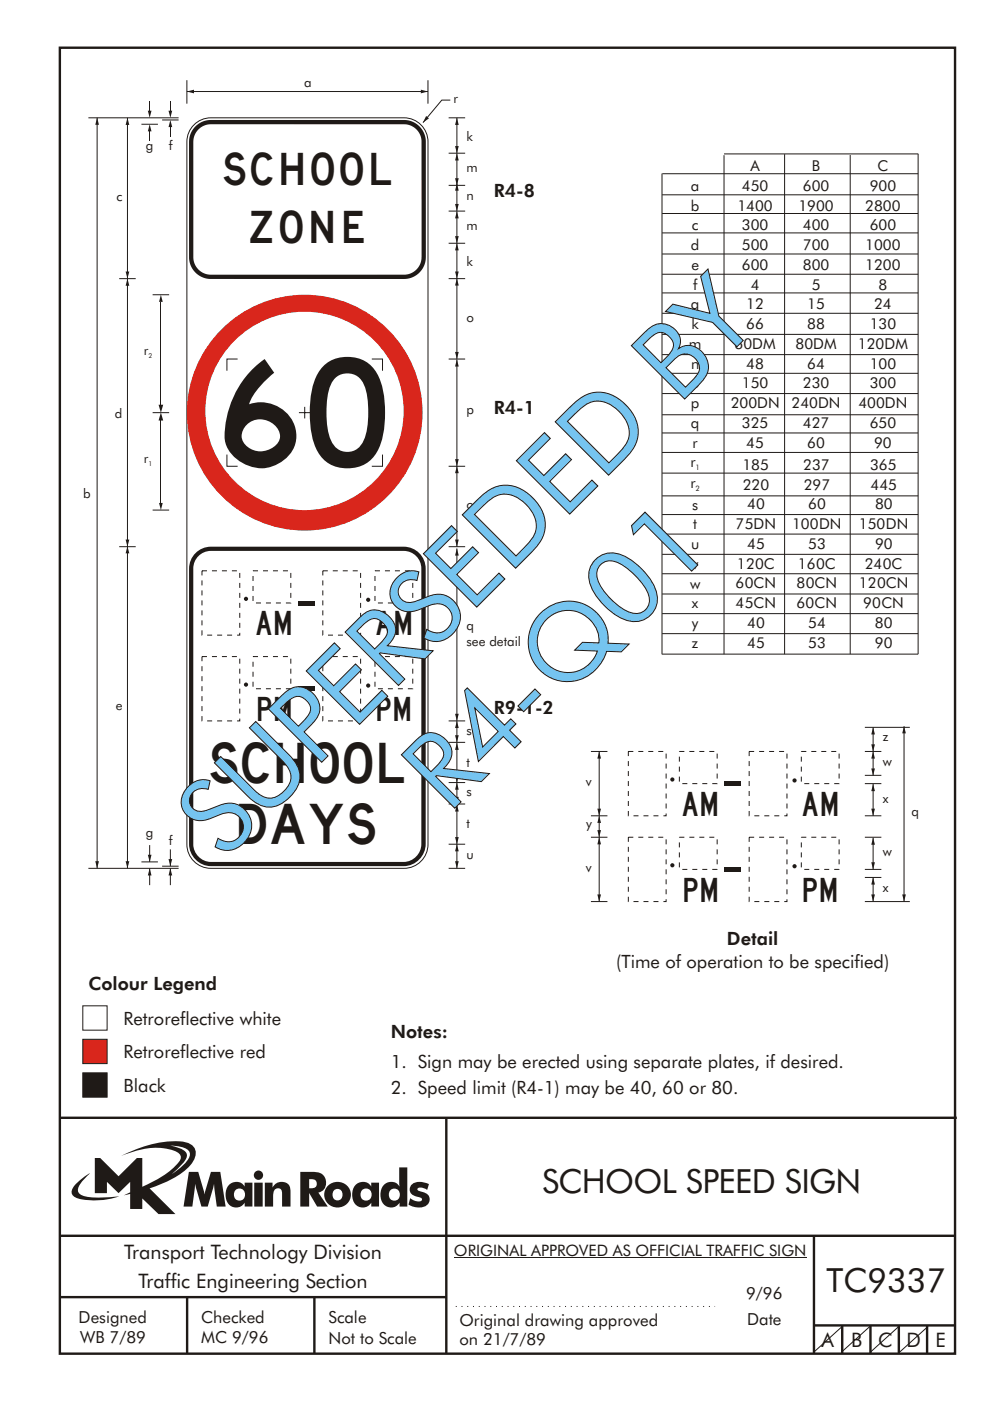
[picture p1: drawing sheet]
<svg xmlns="http://www.w3.org/2000/svg" width="210mm" height="297mm" viewBox="0 0 210 297" stroke-linecap="round" stroke-linejoin="round" font-family="sans-serif">
<g fill="none" stroke="#1f1a17" stroke-width=".21">
<path d="M140.5 36.8v101.9M140.5 36.8h54.3M153.6 32.9v105.8M153.6 32.6h41.2M166.5 32.7v106M180.4 32.9v105.8M194.8 32.6v106.1h-54.3M140.5 41.3h54.3M140.5 45.3h54.3M140.5 49.4h54.3M140.5 53.9h54.3M140.5 58.1h54.3"/>
<path d="M140.5 62.1h54.3M140.5 66.4h54.3M140.5 70.9h54.3M140.5 75.2h54.3M140.5 79.2h54.3M140.5 91.8h54.3M140.5 95.9h54.3M140.5 83.4h54.3M140.5 87.9h54.3M140.5 100.3h54.3M140.5 105.1h54.3M140.5 109.1h54.3"/>
<path d="M140.5 113.2h54.3M140.5 117.5h54.3M140.5 121.6h54.3M140.5 125.9h54.3M140.5 130.1h54.3M140.5 134.3h54.3"/>
</g>
<g fill="none" stroke="#1f1a17" stroke-width=".51">
<path d="M12.7 10.1h189.9v276.9h-189.9zM12.7 237h190.3M94.7 236.9v50.1M12.7 262h190M12.7 275h82M39.7 275v12M66.7 275v12M172.7 262v25M172.7 281h30M178.7 281v6M184.7 281v6M190.7 281v6"/>
<path d="M196.7 281v6"/>
</g>
<path d="M96.7 277h55" fill="none" stroke="#1f1a17" stroke-width=".21" stroke-dasharray=".2 1" stroke-linecap="butt"/>
<path d="M17.6 220.3h5.1v5.2h-5.1z" fill-rule="evenodd" fill="#d9261c" stroke="#1f1a17" stroke-width=".21"/>
<path d="M17.6 213.3h5.1v5.1h-5.1z" fill-rule="evenodd" fill="#fff" stroke="#1f1a17" stroke-width=".21"/>
<path d="M17.6 227.5h5.1v5.1h-5.1z" fill-rule="evenodd" fill="#1f1a17" stroke="#1f1a17" stroke-width=".21"/>
<path d="M36.1 242.9a5.8 5.8 0 0 1 3.9 1 1.58 1.58 0 0 1-.2 2.1l-1.1 1.2-2.3 1.8 .9-.9a6.5 6.5 0 0 0 2.4-3.2 2.43 2.43 0 0 0-2.3-1.7zM20.1 245.5v7.5h2.6v-2.4l2.5 2.4 2.4-2.4v2.2l-1.3 .6 1.3-.3v3.2h2.6v-2.2l3.4 3.3h3.6l-5.5-5.4a20.1 20.1 0 0 0 8.7-5 3.1 3.1 0 0 0 .8-3.8 3.8 3.8 0 0 0-3.1-1.2 25.1 25.1 0 0 0-12.4 3.1 16.1 16.1 0 0 1 11.1-1.2 1.56 1.56 0 0 1 1.5 2 17.9 17.9 0 0 1-8.1 5.7v-6.1h-1.2l-3.8 3.9-3.9-3.9zM16.2 250.9a1.82 1.82 0 0 0-.6 2.7 9.9 9.9 0 0 0 5.8 .9l1.9-.3 2-.6a22.2 22.2 0 0 1-7.7-.1 1.33 1.33 0 0 1-.8-2.2l1-1.2 1.3-1.4-1.4 .9zM65.6 250a1.13 1.13 0 0 1 1.2 .2 1.13 1.13 0 0 1 .4 1.2 1.26 1.26 0 0 1-1.6 .5zM63.7 248.5v7.3h1.9v-2.9l1.7 2.9h2.2l-2-2.9a2.25 2.25 0 0 0 1.6-2.7 2.25 2.25 0 0 0-2.6-1.7zM68.9 253.3a2.8 2.8 0 0 0 5.6 0 2.8 2.8 0 0 0-5.6 0zM71 252.3a1.15 1.15 0 0 1 1.7 1 1.15 1.15 0 0 1-1.7 1 1.46 1.46 0 0 1 0-2zM75.5 251.1a3.2 3.2 0 0 0 .4 4.7 2.13 2.13 0 0 0 2.9-.8v.8h1.6v-5.1h-1.6v.9a2.07 2.07 0 0 0-3.3-.5zM76.9 252.2a1.23 1.23 0 0 1 1.7 .3 1.23 1.23 0 0 1-.2 1.7 1.23 1.23 0 0 1-1.7-.1 1.55 1.55 0 0 1 .2-1.9zM84.7 247.5l.1 4.1a2.16 2.16 0 0 0-2.4-1 2.16 2.16 0 0 0-1.6 2 2.52 2.52 0 0 0 2.7 3.4 2.11 2.11 0 0 0 1.3-1v.8h1.6v-8.3zM82.9 252.2a1.24 1.24 0 0 1 1.9 1.1 1.24 1.24 0 0 1-1.9 1 1.47 1.47 0 0 1 0-2.1zM87.5 251a1.52 1.52 0 0 0-.5 1.7 1.52 1.52 0 0 0 1.5 1 .82 .82 0 0 1 1 .8 2.07 2.07 0 0 1-2.5-.5l-.3 1.4a3.8 3.8 0 0 0 3.9 .1 1.56 1.56 0 0 0 .5-1.7 1.56 1.56 0 0 0-1.4-1.1 1.25 1.25 0 0 1-1.1-.5 1.21 1.21 0 0 1 1.7-.1l.3 .2 .4-1.3a3.7 3.7 0 0 0-3.5 0zM40.1 248.5l-1.2 7.3h1.9l.6-4.8 1.3 4.8h1.4l1.3-4.8 .6 4.8h1.9l-1.2-7.3h-1.9l-1.4 4.8-1.3-4.8zM48.7 251.1a3.2 3.2 0 0 0 .4 4.7 2.13 2.13 0 0 0 2.8-.8v.8h1.7v-5.1h-1.7v.9a2.07 2.07 0 0 0-3.2-.5zM50.1 252.2a1.23 1.23 0 0 1 1.6 .3 1.23 1.23 0 0 1-.2 1.7 1.23 1.23 0 0 1-1.7-.1 1.55 1.55 0 0 1 .3-1.9zM53.9 250.7v5.1h1.8v-5.1zM53.8 249.2a1 1 0 0 0 2 0 1 1 0 0 0-2 0zM56.2 250.7v5.1h1.7a5.4 5.4 0 0 1 .4-3.6 .91 .91 0 0 1 1.1-.2 .91 .91 0 0 1 .4 1.1v2.7h1.8v-2.9a2 2 0 0 0-1.3-2.3 2 2 0 0 0-2.5 1.2v-1.1z" fill-rule="evenodd" fill="#1f1a17"/>
<path d="M96.3 266.7h74.7M178.7 281.2l-6 5.4M184.6 281.2l-6 5.4M190.7 281.2l-6 5.4M196.9 281.2l-6 5.4" fill="none" stroke="#1f1a17" stroke-width=".21"/>
<path d="M41.5 26.2a5.1 5.1 0 0 1 3.2-1.2h41a5.1 5.1 0 0 1 5.1 5.1v148.9a5.1 5.1 0 0 1-5.1 5.1h-41a5.1 5.1 0 0 1-5.1-5.1v-148.9a5.1 5.1 0 0 1 1.9-3.9z" fill-rule="evenodd" fill="#fff" stroke="#1f1a17" stroke-width=".21"/>
<g fill="#1f1a17">
<path d="M41.5 26.8l-1 1.5-.4 1.8v24.7a4.6 4.6 0 0 0 4.4 4.3l41.2 .1a4.6 4.6 0 0 0 4.7-4.7l-.1-24.7a4.6 4.6 0 0 0-4.3-4.4h-41.3a4.6 4.6 0 0 0-3.2 1.4zM42.1 27.4l-.8 1.2-.3 1.5v24.6a3.7 3.7 0 0 0 3.7 3.5h41.2a3.7 3.7 0 0 0 3.5-3.7v-24.6a3.7 3.7 0 0 0-3.5-3.6h-41.2a3.7 3.7 0 0 0-2.6 1.1z" fill-rule="evenodd"/>
<path d="M41.8 117a4.7 4.7 0 0 0-1.7 3.6v58.4a4.7 4.7 0 0 0 4.7 4.6h40.8a4.7 4.7 0 0 0 4.7-4.6v-58.4a4.7 4.7 0 0 0-4.7-4.7h-40.8a4.6 4.6 0 0 0-3 1.1zM42.1 117.9a3.7 3.7 0 0 0-1.1 2.6v58.5a3.8 3.8 0 0 0 3.7 3.7h41a3.8 3.8 0 0 0 3.7-3.7v-58.5a3.7 3.7 0 0 0-3.7-3.7h-41a3.7 3.7 0 0 0-2.6 1.1z" fill-rule="evenodd"/>
</g>
<circle cx="64.7" cy="87.5" r="25" fill="#d9261c"/>
<circle cx="64.6" cy="87.1" r="21" fill="#fff"/>
<g fill="none" stroke="#1f1a17" stroke-width=".21">
<path d="M39.6 17v5M90.8 17v5M18.8 25h19.1M30 26.3h3.5M34.4 25.4h3.5M95.2 25h3.5M95.2 39.3h3.5M95.2 32.5h3.5M25.3 59.1h3.5M95.2 59.1h3.5M95.2 51.6h3.5M95.2 44.8h3.5"/>
<path d="M32.4 62.5h3.5M50.4 76.1h-2.3v2.5M78.9 76.1h2.3v2.5M95.2 76.1h3.5M32.4 87.5h3.5M48.1 96.4v2.5h2.3M63.4 87.5h2.5M64.7 86.3v2.4M81.2 96.4v2.5h-2.3M95.2 98.9h3.5M25.3 115.9h3.5M32.4 108.1h3.5"/>
<path d="M95.2 115.9h3.5M95.2 157.4h3.5M95.2 152.8h3.5M95.2 179h3.5M95.2 170.5h3.5M95.2 165.9h3.5M96.9 179v5.1M95.2 184.1h3.5"/>
</g>
<g fill="#1f1a17">
<path d="M96.9 179l.4 1.5h-.8l.4-1.5 .4 1.5z" fill-rule="evenodd"/>
<path d="M96.5 182.6h.8l-.4 1.5 .4-1.5-.4 1.5z" fill-rule="evenodd"/>
</g>
<path d="M96.9 170.5v8.5" fill="none" stroke="#1f1a17" stroke-width=".21"/>
<g fill="#1f1a17">
<path d="M96.9 170.5l.4 1.6h-.8l.4-1.6 .4 1.6z" fill-rule="evenodd"/>
<path d="M96.5 177.5h.8l-.4 1.5 .4-1.5-.4 1.5z" fill-rule="evenodd"/>
</g>
<path d="M96.9 165.9v4.6" fill="none" stroke="#1f1a17" stroke-width=".21"/>
<g fill="#1f1a17">
<path d="M96.9 165.9l.4 1.5h-.8l.4-1.5 .4 1.5z" fill-rule="evenodd"/>
<path d="M96.5 169h.8l-.4 1.5 .4-1.5-.4 1.5z" fill-rule="evenodd"/>
</g>
<path d="M96.9 157.5v8.4" fill="none" stroke="#1f1a17" stroke-width=".21"/>
<g fill="#1f1a17">
<path d="M96.9 157.5l.4 1.5h-.8l.4-1.5 .4 1.5z" fill-rule="evenodd"/>
<path d="M96.5 164.4h.8l-.4 1.5 .4-1.5-.4 1.5z" fill-rule="evenodd"/>
</g>
<path d="M96.9 152.8v4.6" fill="none" stroke="#1f1a17" stroke-width=".21"/>
<g fill="#1f1a17">
<path d="M96.9 152.8l.4 1.6h-.8l.4-1.6 .4 1.6z" fill-rule="evenodd"/>
<path d="M96.5 155.9h.8l-.4 1.5 .4-1.5-.4 1.5z" fill-rule="evenodd"/>
</g>
<path d="M96.9 116.3v36.5" fill="none" stroke="#1f1a17" stroke-width=".21"/>
<g fill="#1f1a17">
<path d="M96.9 116.3l.4 1.5h-.8l.4-1.5 .4 1.5z" fill-rule="evenodd"/>
<path d="M96.5 151.3h.8l-.4 1.5 .4-1.5-.4 1.5z" fill-rule="evenodd"/>
</g>
<path d="M96.9 98.8v17.1" fill="none" stroke="#1f1a17" stroke-width=".21"/>
<g fill="#1f1a17">
<path d="M96.9 98.8l.4 1.5h-.8l.4-1.5 .4 1.5z" fill-rule="evenodd"/>
<path d="M96.5 114.4h.8l-.4 1.5 .4-1.5-.4 1.5z" fill-rule="evenodd"/>
</g>
<path d="M96.9 76.2v22.7" fill="none" stroke="#1f1a17" stroke-width=".21"/>
<g fill="#1f1a17">
<path d="M96.9 76.2l.4 1.5h-.8l.4-1.5 .4 1.5z" fill-rule="evenodd"/>
<path d="M96.5 97.3h.8l-.4 1.6 .4-1.6-.4 1.6z" fill-rule="evenodd"/>
</g>
<path d="M96.9 59v17.1" fill="none" stroke="#1f1a17" stroke-width=".21"/>
<g fill="#1f1a17">
<path d="M96.9 59l.4 1.5h-.8l.4-1.5 .4 1.5z" fill-rule="evenodd"/>
<path d="M96.5 74.6h.8l-.4 1.5 .4-1.5-.4 1.5z" fill-rule="evenodd"/>
</g>
<path d="M96.9 51.6v7.5" fill="none" stroke="#1f1a17" stroke-width=".21"/>
<g fill="#1f1a17">
<path d="M96.9 51.6l.4 1.5h-.8l.4-1.5 .4 1.5z" fill-rule="evenodd"/>
<path d="M96.5 57.6h.8l-.4 1.5 .4-1.5-.4 1.5z" fill-rule="evenodd"/>
</g>
<path d="M96.9 44.8v6.8" fill="none" stroke="#1f1a17" stroke-width=".21"/>
<g fill="#1f1a17">
<path d="M96.9 44.8l.4 1.5h-.8l.4-1.5 .4 1.5z" fill-rule="evenodd"/>
<path d="M96.5 50.1h.8l-.4 1.5 .4-1.5-.4 1.5z" fill-rule="evenodd"/>
</g>
<path d="M96.9 38.9v5.9" fill="none" stroke="#1f1a17" stroke-width=".21"/>
<g fill="#1f1a17">
<path d="M96.9 38.9l.4 1.5h-.8l.4-1.5 .4 1.5z" fill-rule="evenodd"/>
<path d="M96.5 43.2h.8l-.4 1.6 .4-1.6-.4 1.6z" fill-rule="evenodd"/>
</g>
<path d="M96.9 32.5v6.8" fill="none" stroke="#1f1a17" stroke-width=".21"/>
<g fill="#1f1a17">
<path d="M96.9 32.5l.4 1.5h-.8l.4-1.5 .4 1.5z" fill-rule="evenodd"/>
<path d="M96.5 37.8h.8l-.4 1.5 .4-1.5-.4 1.5z" fill-rule="evenodd"/>
</g>
<path d="M96.9 25v7.5" fill="none" stroke="#1f1a17" stroke-width=".21"/>
<g fill="#1f1a17">
<path d="M96.9 25l.4 1.5h-.8l.4-1.5 .4 1.5z" fill-rule="evenodd"/>
<path d="M96.5 31h.8l-.4 1.5 .4-1.5-.4 1.5z" fill-rule="evenodd"/>
</g>
<path d="M27 25v34.1" fill="none" stroke="#1f1a17" stroke-width=".21"/>
<g fill="#1f1a17">
<path d="M27 25l.4 1.5h-.7l.3-1.5 .4 1.5z" fill-rule="evenodd"/>
<path d="M26.7 57.6h.7l-.4 1.5 .4-1.5-.4 1.5z" fill-rule="evenodd"/>
</g>
<path d="M27 59.1v56.8" fill="none" stroke="#1f1a17" stroke-width=".21"/>
<g fill="#1f1a17">
<path d="M27 59.1l.4 1.5h-.7l.3-1.5 .4 1.5z" fill-rule="evenodd"/>
<path d="M26.7 114.4h.7l-.4 1.5 .4-1.5-.4 1.5z" fill-rule="evenodd"/>
</g>
<path d="M27 115.8v68.3" fill="none" stroke="#1f1a17" stroke-width=".21"/>
<g fill="#1f1a17">
<path d="M27 115.8l.4 1.5h-.7l.3-1.5 .4 1.5z" fill-rule="evenodd"/>
<path d="M26.7 182.6h.7l-.4 1.5 .4-1.5-.4 1.5z" fill-rule="evenodd"/>
</g>
<path d="M20.6 25v159.1" fill="none" stroke="#1f1a17" stroke-width=".21"/>
<g fill="#1f1a17">
<path d="M20.6 25l.4 1.5h-.8l.4-1.5 .4 1.5z" fill-rule="evenodd"/>
<path d="M20.2 182.6h.8l-.4 1.5 .4-1.5-.4 1.5z" fill-rule="evenodd"/>
</g>
<path d="M39.6 19.4h51.2" fill="none" stroke="#1f1a17" stroke-width=".21"/>
<g fill="#1f1a17">
<path d="M39.6 19.4l1.6-.4v.8l-1.6-.4 1.6-.4z" fill-rule="evenodd"/>
<path d="M89.3 19l1.5 .4-1.5 .4v-.8l1.5 .4z" fill-rule="evenodd"/>
</g>
<path d="M95.5 21.2h-1.8l-4 4.8" fill="none" stroke="#1f1a17" stroke-width=".21"/>
<g fill="#1f1a17">
<path d="M63.3 145.6h3.4v.9h-3.4z"/>
<path d="M63.3 127.4h3.4v.9h-3.4z"/>
<path d="M90.4 24.6l.6 .5-1.3 .9z" fill-rule="evenodd"/>
<circle cx="78.1" cy="145.4" r=".45"/>
<circle cx="78.1" cy="127.2" r=".45"/>
<circle cx="52.2" cy="145.2" r=".45"/>
<circle cx="52.2" cy="127" r=".45"/>
</g>
<path d="M42.9 139.2h8v13.6h-8zM42.9 121h8v13.7h-8zM53.7 139.2h8v6.8h-8zM53.7 121h8v6.8h-8zM68.5 139.2h8v13.6h-8zM68.5 121h8v13.7h-8zM79.6 139.2h8v6.8h-8zM79.6 121h8v6.8h-8z" fill="none" stroke="#1f1a17" stroke-width=".21" stroke-dasharray="1.1 1.1" stroke-linecap="butt"/>
<path d="M36.1 180.1v3.5" fill="none" stroke="#1f1a17" stroke-width=".21"/>
<path d="M35.8 182.1h.7l-.4 1.5 .4-1.5-.4 1.5z" fill-rule="evenodd" fill="#1f1a17"/>
<path d="M36.1 21.4v2" fill="none" stroke="#1f1a17" stroke-width=".21"/>
<path d="M35.8 23.5h.7l-.4 1.5 .4-1.5-.4 1.5z" fill-rule="evenodd" fill="#1f1a17"/>
<path d="M31.8 179.2v3.5" fill="none" stroke="#1f1a17" stroke-width=".21"/>
<g fill="#1f1a17">
<path d="M31.4 181.2h.7l-.3 1.5 .3-1.5-.3 1.5z" fill-rule="evenodd"/>
<path d="M34.1 87.5l.5 1.7-.5-1.7 .5 1.7h-1z" fill-rule="evenodd"/>
</g>
<path d="M34.1 89v17.6" fill="none" stroke="#1f1a17" stroke-width=".21"/>
<g fill="#1f1a17">
<path d="M33.7 106.6h.8l-.4 1.5 .4-1.5-.4 1.5z" fill-rule="evenodd"/>
<path d="M33.6 85.8h1l-.5 1.7z" fill-rule="evenodd"/>
</g>
<path d="M34.1 64v22" fill="none" stroke="#1f1a17" stroke-width=".21"/>
<path d="M34.1 62.5l.4 1.5h-.8z" fill-rule="evenodd" fill="#1f1a17"/>
<path d="M31.8 21.4v2" fill="none" stroke="#1f1a17" stroke-width=".21"/>
<path d="M31.4 23.5h.7l-.3 1.5 .3-1.5-.3 1.5z" fill-rule="evenodd" fill="#1f1a17"/>
<path d="M31.8 184.1v3.6" fill="none" stroke="#1f1a17" stroke-width=".21"/>
<path d="M31.8 184.1l.3 1.5h-.7z" fill-rule="evenodd" fill="#1f1a17"/>
<path d="M31.8 27.9v2" fill="none" stroke="#1f1a17" stroke-width=".21"/>
<path d="M31.8 26.3l.3 1.6h-.7z" fill-rule="evenodd" fill="#1f1a17"/>
<path d="M36.1 184.1v3.6" fill="none" stroke="#1f1a17" stroke-width=".21"/>
<path d="M36.1 184.1l.4 1.5h-.7z" fill-rule="evenodd" fill="#1f1a17"/>
<path d="M36.1 27v2" fill="none" stroke="#1f1a17" stroke-width=".21"/>
<path d="M36.1 25.4l.4 1.5h-.7z" fill-rule="evenodd" fill="#1f1a17"/>
<path d="M18.8 184.1h19.1M30 182.7h3.5M34.4 183.6h3.5" fill="none" stroke="#1f1a17" stroke-width=".21"/>
<g fill="#1f1a17">
<path d="M153.8 183.9h3.4v.9h-3.4z"/>
<path d="M153.8 165.7h3.4v.9h-3.4z"/>
<circle cx="168.6" cy="183.7" r=".45"/>
<circle cx="168.6" cy="165.5" r=".45"/>
<circle cx="142.7" cy="183.5" r=".45"/>
<circle cx="142.7" cy="165.3" r=".45"/>
</g>
<path d="M133.3 159.3h8v13.7h-8zM144.1 159.3h8.1v6.8h-8.1zM158.9 159.3h8.1v13.7h-8.1zM170 159.3h8v6.8h-8zM133.3 177.5h8v13.7h-8zM144.1 177.5h8.1v6.8h-8.1zM158.9 177.5h8.1v13.7h-8.1zM170 177.5h8v6.8h-8z" fill="none" stroke="#1f1a17" stroke-width=".21" stroke-dasharray="1.1 1.1" stroke-linecap="butt"/>
<path d="M127.1 173v4.5" fill="none" stroke="#1f1a17" stroke-width=".21"/>
<g fill="#1f1a17">
<path d="M127.1 173l.4 1.5h-.8l.4-1.5 .4 1.5z" fill-rule="evenodd"/>
<path d="M126.7 176h.8l-.4 1.5 .4-1.5-.4 1.5z" fill-rule="evenodd"/>
</g>
<path d="M127.1 177.5v13.7" fill="none" stroke="#1f1a17" stroke-width=".21"/>
<g fill="#1f1a17">
<path d="M127.1 177.5l.4 1.5h-.8l.4-1.5 .4 1.5z" fill-rule="evenodd"/>
<path d="M126.7 189.6h.8l-.4 1.6 .4-1.6-.4 1.6z" fill-rule="evenodd"/>
</g>
<path d="M127.1 159.3v13.7" fill="none" stroke="#1f1a17" stroke-width=".21"/>
<g fill="#1f1a17">
<path d="M127.1 159.3l.4 1.5h-.8l.4-1.5 .4 1.5z" fill-rule="evenodd"/>
<path d="M126.7 171.5h.8l-.4 1.5 .4-1.5-.4 1.5z" fill-rule="evenodd"/>
</g>
<path d="M125.4 159.3h3.5M125.4 177.5h3.5M125.4 173h3.5M185.2 186v5.2" fill="none" stroke="#1f1a17" stroke-width=".21"/>
<g fill="#1f1a17">
<path d="M185.2 186l.4 1.5h-.7l.3-1.5 .4 1.5z" fill-rule="evenodd"/>
<path d="M184.9 189.6h.7l-.4 1.6 .4-1.6-.4 1.6z" fill-rule="evenodd"/>
</g>
<path d="M191.8 154v37.2" fill="none" stroke="#1f1a17" stroke-width=".21"/>
<g fill="#1f1a17">
<path d="M191.8 154l.4 1.5h-.8l.4-1.5 .4 1.5z" fill-rule="evenodd"/>
<path d="M191.4 189.6h.8l-.4 1.6 .4-1.6-.4 1.6z" fill-rule="evenodd"/>
</g>
<path d="M185.2 159.3v5.1" fill="none" stroke="#1f1a17" stroke-width=".21"/>
<g fill="#1f1a17">
<path d="M185.2 159.3l.4 1.5h-.7l.3-1.5 .4 1.5z" fill-rule="evenodd"/>
<path d="M184.9 162.9h.7l-.4 1.5 .4-1.5-.4 1.5z" fill-rule="evenodd"/>
</g>
<path d="M185.2 154.2v5.1" fill="none" stroke="#1f1a17" stroke-width=".21"/>
<g fill="#1f1a17">
<path d="M185.2 154.2l.4 1.5h-.7l.3-1.5 .4 1.5z" fill-rule="evenodd"/>
<path d="M184.9 157.8h.7l-.4 1.5 .4-1.5-.4 1.5z" fill-rule="evenodd"/>
</g>
<path d="M185.2 177.6v6.7" fill="none" stroke="#1f1a17" stroke-width=".21"/>
<g fill="#1f1a17">
<path d="M185.2 177.6l.4 1.5h-.7l.3-1.5 .4 1.5z" fill-rule="evenodd"/>
<path d="M184.9 182.8h.7l-.4 1.5 .4-1.5-.4 1.5z" fill-rule="evenodd"/>
</g>
<path d="M185.2 166.2v6.8" fill="none" stroke="#1f1a17" stroke-width=".21"/>
<g fill="#1f1a17">
<path d="M185.2 166.2l.4 1.5h-.7l.3-1.5 .4 1.5z" fill-rule="evenodd"/>
<path d="M184.9 171.5h.7l-.4 1.5 .4-1.5-.4 1.5z" fill-rule="evenodd"/>
</g>
<path d="M183.5 154.2h9.5M183.5 159.3h3.5M183.5 164.4h3.5M183.5 166.1h3.5M183.5 173h3.5M183.5 177.5h3.5M125.4 191.2h3.5M183.5 184.3h3.5M183.5 186h3.5M183.5 191.2h9.5" fill="none" stroke="#1f1a17" stroke-width=".21"/>
<text font-size="22.7" fill="#1f1a17" x="47.6" y="98.9">60</text>
<g font-size="22.4" fill="#1f1a17">
<text x="95.1" y="172.7" transform="rotate(-45 95.1 172.7)">R4-Q01</text>
<text x="47.4" y="182.5" transform="rotate(-45 47.4 182.5)">SUPERSEDED BY</text>
</g>
<g font-size="8.5" fill="#1f1a17">
<text x="44.7" y="165.9">SCHOOL</text>
<text x="50.8" y="179">DAYS</text>
</g>
<g font-size="7.1" fill="#1f1a17">
<text x="115" y="252.9">SCHOOL SPEED SIGN</text>
<text x="175.4" y="274">TC9337</text>
</g>
<g font-size="6.8" fill="#1f1a17">
<text x="47.5" y="39.3">SCHOOL</text>
<text x="53.1" y="51.6">ZONE</text>
</g>
<g font-size="5.1" fill="#1f1a17">
<text x="54.4" y="134.7">AM</text>
<text x="79.9" y="134.7">AM</text>
<text x="54.8" y="152.8">PM</text>
<text x="80.1" y="152.8">PM</text>
<text x="144.8" y="173">AM</text>
<text x="170.4" y="173">AM</text>
<text x="145.2" y="191.2">PM</text>
<text x="170.6" y="191.2">PM</text>
</g>
<g font-size="4.2" fill="#1f1a17">
<text x="26.4" y="267">Transport Technology Division</text>
<text x="29.4" y="273.1">Traffic Engineering Section</text>
<text x="174.3" y="285.6">A</text>
<text x="180.6" y="285.6">B</text>
<text x="186.3" y="285.6">C</text>
<text x="192.3" y="285.6">D</text>
<text x="198.5" y="285.6">E</text>
</g>
<g font-size="3.9" fill="#1f1a17">
<text x="104.8" y="41.7">R4-8</text>
<text x="104.8" y="87.7">R4-1</text>
<text x="104.8" y="151.5">R9-1-2</text>
<text x="154.2" y="200.5">Detail</text>
<text x="18.7" y="209.9">Colour Legend</text>
<text x="130.7" y="205.3">(Time of operation to be specified)</text>
<text x="26.2" y="217.3">Retroreflective white</text>
<text x="82.9" y="220">Notes:</text>
<text x="26.2" y="224.4">Retroreflective red</text>
<text x="82.9" y="226.3">1. Sign may be erected using separate plates, if desired.</text>
<text x="26.2" y="231.5">Black</text>
<text x="82.9" y="231.9">2. Speed limit (R4-1) may be 40, 60 or 80.</text>
</g>
<g font-size="3.5" fill="#1f1a17">
<text x="158.3" y="275.4">9/96</text>
<text x="16.7" y="280.5">Designed</text>
<text x="42.7" y="280.5">Checked</text>
<text x="69.7" y="280.5">Scale</text>
<text x="97.5" y="281.2">Original drawing approved</text>
<text x="158.5" y="281">Date</text>
<text x="17" y="284.8">WB 7/89</text>
<text x="42.7" y="284.8">MC 9/96</text>
<text x="69.7" y="285">Not to Scale</text>
<text x="97.5" y="285.2">on 21/7/89</text>
</g>
<text font-size="3.4" fill="#1f1a17" x="96.3" y="266.3">ORIGINAL APPROVED AS OFFICIAL TRAFFIC SIGN</text>
<g font-size="3.2" fill="#1f1a17">
<text x="146.6" y="40.5">a</text>
<text x="157.4" y="40.5">450</text>
<text x="159.2" y="36.3">A</text>
<text x="170.3" y="40.5">600</text>
<text x="172.3" y="36.3">B</text>
<text x="184.5" y="40.5">900</text>
<text x="186.2" y="36.3">C</text>
<text x="146.6" y="44.7">b</text>
<text x="156.5" y="44.7">1400</text>
<text x="169.4" y="44.7">1900</text>
<text x="183.6" y="44.7">2800</text>
<text x="146.6" y="53">d</text>
<text x="146.8" y="48.8">c</text>
<text x="157.4" y="53">500</text>
<text x="157.4" y="48.8">300</text>
<text x="170.3" y="48.8">400</text>
<text x="170.3" y="53">700</text>
<text x="183.6" y="53">1000</text>
<text x="184.5" y="48.8">600</text>
<text x="146.7" y="57.2">e</text>
<text x="157.4" y="57.2">600</text>
<text x="170.3" y="57.2">800</text>
<text x="183.6" y="57.2">1200</text>
<text x="146.6" y="65.6">g</text>
<text x="147" y="61.4">f</text>
<text x="158.3" y="65.6">12</text>
<text x="159.3" y="61.4">4</text>
<text x="171.3" y="65.6">15</text>
<text x="172.2" y="61.4">5</text>
<text x="185.5" y="65.6">24</text>
<text x="186.4" y="61.4">8</text>
<text x="146.7" y="69.8">k</text>
<text x="158.3" y="69.8">66</text>
<text x="171.3" y="69.8">88</text>
<text x="184.5" y="69.8">130</text>
<text x="146.2" y="74">m</text>
<text x="155.9" y="74">60DM</text>
<text x="168.8" y="74">80DM</text>
<text x="182" y="74">120DM</text>
<text x="146.6" y="82.3">o</text>
<text x="146.6" y="78.2">n</text>
<text x="157.4" y="82.3">150</text>
<text x="158.3" y="78.2">48</text>
<text x="170.3" y="82.3">230</text>
<text x="171.3" y="78.2">64</text>
<text x="184.5" y="82.3">300</text>
<text x="184.5" y="78.2">100</text>
<text x="146.6" y="86.5">p</text>
<text x="155" y="86.5">200DN</text>
<text x="168" y="86.5">240DN</text>
<text x="182.1" y="86.5">400DN</text>
<text x="146.6" y="90.7">q</text>
<text x="146.9" y="94.9">r</text>
<text x="157.4" y="90.7">325</text>
<text x="158.3" y="94.9">45</text>
<text x="170.3" y="90.7">427</text>
<text x="171.3" y="94.9">60</text>
<text x="184.5" y="90.7">650</text>
<text x="185.5" y="94.9">90</text>
<text x="146.5" y="99.1">r</text>
<text x="157.5" y="99.6">185</text>
<text x="170.4" y="99.6">237</text>
<text x="184.6" y="99.6">365</text>
<text x="146.5" y="103.6">r</text>
<text x="157.6" y="103.8">220</text>
<text x="170.5" y="103.8">297</text>
<text x="184.7" y="103.8">445</text>
<text x="146.9" y="108">s</text>
<text x="147.1" y="112.2">t</text>
<text x="156.1" y="112.2">75DN</text>
<text x="158.5" y="108">40</text>
<text x="168.1" y="112.2">100DN</text>
<text x="171.5" y="108">60</text>
<text x="182.2" y="112.2">150DN</text>
<text x="185.6" y="108">80</text>
<text x="146.6" y="116.4">u</text>
<text x="158.5" y="116.4">45</text>
<text x="171.5" y="116.4">53</text>
<text x="185.6" y="116.4">90</text>
<text x="146.4" y="124.8">w</text>
<text x="146.8" y="120.6">v</text>
<text x="156.1" y="124.8">60CN</text>
<text x="156.4" y="120.6">120C</text>
<text x="169" y="124.8">80CN</text>
<text x="169.3" y="120.6">160C</text>
<text x="182.2" y="124.8">120CN</text>
<text x="183.5" y="120.6">240C</text>
<text x="146.8" y="129">x</text>
<text x="156.1" y="128.9">45CN</text>
<text x="169" y="128.9">60CN</text>
<text x="183.2" y="128.9">90CN</text>
<text x="146.8" y="133.2">y</text>
<text x="146.8" y="137.3">z</text>
<text x="158.5" y="133.1">40</text>
<text x="158.5" y="137.3">45</text>
<text x="171.5" y="133.1">54</text>
<text x="171.5" y="137.3">53</text>
<text x="185.6" y="133.1">80</text>
<text x="185.6" y="137.3">90</text>
</g>
<g font-size="2.8" fill="#1f1a17">
<text x="64.5" y="18.4">a</text>
<text x="96.2" y="21.8">r</text>
<text x="99" y="29.8">k</text>
<text x="30.9" y="31.7">g</text>
<text x="35.8" y="31.8">f</text>
<text x="99" y="36.6">m</text>
<text x="24.7" y="42.7">c</text>
<text x="99" y="42.5">n</text>
<text x="99" y="48.8">m</text>
<text x="99" y="56.4">k</text>
<text x="99" y="68.2">o</text>
<text x="30.5" y="75.4">r</text>
<text x="24.4" y="88.5">d</text>
<text x="99" y="87.9">p</text>
<text x="30.5" y="98.2">r</text>
<text x="17.7" y="105.6">b</text>
<text x="99" y="108">o</text>
<text x="99" y="133.5">q</text>
<text x="99" y="136.9">see detail</text>
<text x="24.5" y="150.6">e</text>
<text x="99" y="155.7">s</text>
<text x="187.3" y="157.1">z</text>
<text x="99" y="162.6">t</text>
<text x="124.3" y="166.7">v</text>
<text x="187.3" y="162.5">w</text>
<text x="99" y="168.8">s</text>
<text x="187.3" y="170.2">x</text>
<text x="193.4" y="172.9">q</text>
<text x="30.9" y="177.4">g</text>
<text x="35.8" y="179.1">f</text>
<text x="99" y="175.6">t</text>
<text x="124.3" y="175.6">y</text>
<text x="99" y="182.2">u</text>
<text x="124.3" y="184.9">v</text>
<text x="187.3" y="181.6">w</text>
<text x="187.3" y="189.2">x</text>
</g>
<g font-size="1.6" fill="#1f1a17">
<text x="147.6" y="99.7">1</text>
<text x="147.6" y="104.2">2</text>
</g>
<g font-size="1.4" fill="#1f1a17">
<text x="31.5" y="75.9">2</text>
<text x="31.5" y="98.7">1</text>
</g>
</svg>
